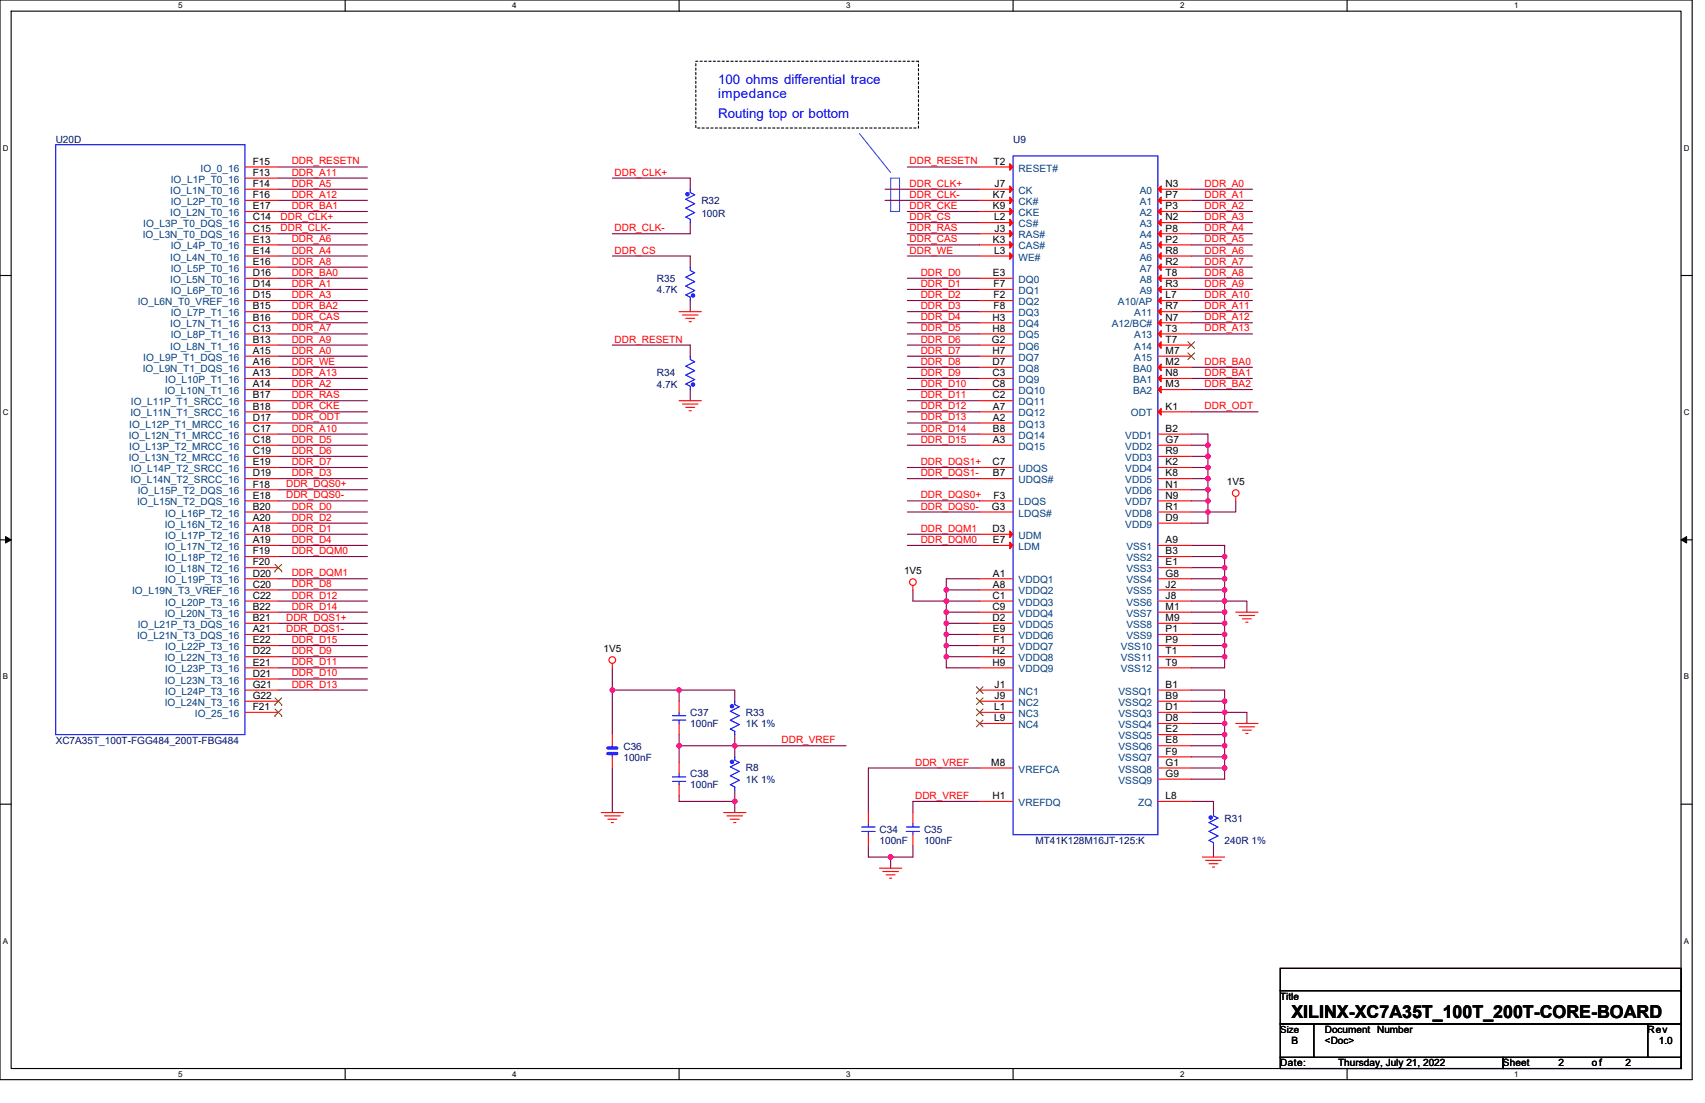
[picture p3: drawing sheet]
<svg xmlns="http://www.w3.org/2000/svg" width="432mm" height="279mm" viewBox="0 0 432 279" stroke-linecap="round" stroke-linejoin="round" font-family="sans-serif">
<path d="M0 0h428.6v273.5h-428.6zM2.8 2.8h422.9v267.9h-422.9z" fill="none" stroke="#000" stroke-width=".28"/>
<g fill="#fff">
<path d="M45.1 .3h1.1v2.2h-1.1z"/>
<path d="M45.1 271h1.1v2.2h-1.1z"/>
</g>
<path d="M87.4 0v2.8M87.4 270.7v2.8" fill="none" stroke="#000" stroke-width=".28"/>
<g fill="#fff">
<path d="M129.7 .3h1.1v2.2h-1.1z"/>
<path d="M129.7 271h1.1v2.2h-1.1z"/>
</g>
<path d="M172 0v2.8M172 270.7v2.8" fill="none" stroke="#000" stroke-width=".28"/>
<g fill="#fff">
<path d="M214.3 .3h1.1v2.2h-1.1z"/>
<path d="M214.3 271h1.1v2.2h-1.1z"/>
</g>
<path d="M256.6 0v2.8M256.6 270.7v2.8" fill="none" stroke="#000" stroke-width=".28"/>
<g fill="#fff">
<path d="M298.9 .3h1.1v2.2h-1.1z"/>
<path d="M298.9 271h1.1v2.2h-1.1z"/>
</g>
<path d="M341.2 0v2.8M341.2 270.7v2.8" fill="none" stroke="#000" stroke-width=".28"/>
<g fill="#fff">
<path d="M383.4 .3h1.2v2.2h-1.2z"/>
<path d="M383.4 271h1.2v2.2h-1.2z"/>
<path d="M.7 36.3h1.5v2.3h-1.5z"/>
<path d="M426.4 36.3h1.5v2.3h-1.5z"/>
<path d="M.7 103.3h1.5v2.2h-1.5z"/>
<path d="M426.4 103.3h1.5v2.2h-1.5z"/>
</g>
<path d="M0 69.8h2.8M425.7 69.8h2.9" fill="none" stroke="#000" stroke-width=".28"/>
<g fill="#fff">
<path d="M.7 170.2h1.4v2.3h-1.4z"/>
<path d="M426.4 170.2h1.4v2.3h-1.4z"/>
</g>
<path d="M0 136.7h2.8M425.7 136.7h2.9" fill="none" stroke="#000" stroke-width=".28"/>
<path d="M1.4 135.9l1.4 .8-1.4 .9zM425.7 136.7l1.4-.8v1.7z" fill="#000"/>
<path d="M1.4 135.9l1.4 .8-1.4 .9zM425.7 136.7l1.4-.8v1.7z" fill="none" stroke="#000" stroke-width=".25"/>
<g fill="#fff">
<path d="M.7 237.2h1.4v2.2h-1.4z"/>
<path d="M426.4 237.2h1.4v2.2h-1.4z"/>
</g>
<path d="M0 203.7h2.8M425.7 203.7h2.9M324.2 259.4h8.5v8.4h-8.5zM324.2 245.3h101.5v5.6h-101.5zM324.2 250.9h101.5v8.5h-101.5zM332.7 259.4h84.6v8.4h-84.6zM417.3 259.4h8.4v8.4h-8.4zM324.2 267.8h56.4v2.9h-56.4zM380.6 267.8h45.1v2.9h-45.1z" fill="none" stroke="#000" stroke-width=".28"/>
<path d="M217.7 33.8l7.9 9.9M225.6 45.1h2.2v8.5h-2.2z" fill="none" stroke="#0080ff" stroke-width=".28"/>
<path d="M176.2 15.5h56.4v16.9h-56.4z" fill="none" stroke="#000" stroke-width=".28" stroke-dasharray=".6 .6"/>
<g fill="none" stroke="#800040" stroke-width=".28">
<path d="M70.5 42.3h22.5M70.5 56.4h22.5M70.5 59.2h22.5M70.5 45.1h22.5M70.5 50.8h22.5M70.5 47.9h22.5M70.5 53.6h22.5M155.1 45.1h19.7v2.8M174.8 56.4v2.8h-19.7M224.1 47.9h24M224.1 50.8h24M229.8 42.3h18.3"/>
<path d="M229.8 53.6h18.3M229.8 56.4h18.3M229.8 59.2h18.3M301.7 47.9h15.5M301.7 50.8h15.5M301.7 53.6h15.5M301.7 56.4h15.5M301.7 59.2h15.5M70.5 62h22.5M70.5 67.7h22.5M70.5 64.9h22.5M70.5 70.5h22.5"/>
<path d="M70.5 73.3h22.5M70.5 76.1h22.5M70.5 78.9h22.5M155.1 64.9h19.7v2.8M174.8 76.1v2.8M229.8 70.5h18.3M229.8 73.3h18.3M229.8 76.1h18.3M229.8 78.9h18.3M229.8 62h18.3M229.8 64.9h18.3M301.7 62h15.5"/>
<path d="M301.7 64.9h15.5M301.7 67.7h15.5M301.7 70.5h15.5M301.7 73.3h15.5M301.7 76.1h15.5M301.7 78.9h15.5M70.5 81.8h22.5M70.5 84.6h22.5M70.5 87.4h22.5M70.5 90.2h22.5M70.5 93h22.5M70.5 95.9h22.5"/>
<path d="M70.5 98.7h22.5M155.1 87.4h19.7v2.8M174.8 98.7v2.8M229.8 81.8h18.3M229.8 84.6h18.3M229.8 87.4h18.3M229.8 90.2h18.3M229.8 93h18.3M229.8 95.9h18.3M229.8 98.7h18.3M301.7 81.8h15.5M301.7 84.6h15.5"/>
<path d="M301.7 93h15.5M301.7 95.9h15.5M301.7 98.7h15.5M70.5 101.5h22.5M70.5 104.3h22.5M70.5 107.1h22.5M70.5 110h22.5M70.5 112.8h22.5M70.5 118.4h22.5M70.5 115.6h22.5M229.8 101.5h18.3M229.8 104.3h18.3"/>
<path d="M229.8 107.1h18.3M229.8 110h18.3M229.8 112.8h18.3M229.8 118.4h18.3M301.7 104.3h16.9M301.7 110h4.2v2.8M301.7 118.4h4.2M301.7 115.6h4.2M301.7 112.8h4.2M305.9 118.4v2.8M305.9 115.6v2.8M305.9 112.8v2.8"/>
<path d="M70.5 124.1h22.5M70.5 126.9h22.5M70.5 121.2h22.5M70.5 135.3h22.5M70.5 138.2h22.5M70.5 129.7h22.5M70.5 132.5h22.5M229.8 129.7h18.3M229.8 126.9h18.3M229.8 121.2h18.3M229.8 135.3h18.3M229.8 138.2h18.3"/>
<path d="M301.7 138.2h8.4M301.7 126.9h4.2M301.7 124.1h4.2M301.7 121.2h4.2M301.7 129.7h4.2M305.9 129.7v2.8h-4.2M305.9 124.1v2.8M305.9 121.2v2.9M305.9 126.9v2.8M310.1 138.2h.1M310.1 138.2v2.8M313 126.9v2.8h-7.1"/>
<path d="M70.5 141h22.5M70.5 146.6h22.5M70.5 149.4h22.5M70.5 152.3h22.5M70.5 155.1h22.5M70.5 157.9h22.5M239.7 155.1v2.8M239.7 155.1h8.4M248.1 146.6h-8.4v2.8M248.1 149.4h-8.4v2.9h-8.5v-2.9M248.1 152.3h-8.4v2.8M248.1 157.9h-8.4v2.8"/>
<path d="M301.7 141h8.4M301.7 143.8h8.4M301.7 146.6h8.4M301.7 149.4h8.4M301.7 155.1h8.4M301.7 157.9h8.4M310.1 141v2.8M310.1 143.8v2.8M310.1 146.6v2.8M310.1 149.4v2.9h-8.4M310.1 155.1v2.8M310.1 157.9v2.8"/>
<path d="M310.1 155.1v-2.8h5.7v2.8M70.5 163.5h22.5M70.5 166.4h22.5M70.5 169.2h22.5M70.5 172h22.5M70.5 174.8h22.5M70.5 160.7h22.5M155.1 174.8h16.9M155.1 169.2v5.6M155.1 174.8v11.3M172 174.8h14.1v2.8M172 174.8v2.8"/>
<path d="M239.7 166.4v2.8h8.4M239.7 160.7h8.4M239.7 160.7v2.8M239.7 163.5v2.9M239.7 163.5h8.4M239.7 166.4h8.4M301.7 174.8h8.4v2.8M301.7 177.6h8.4M301.7 160.7h8.4M301.7 163.5h8.4M301.7 166.4h8.4M310.1 177.6v2.8"/>
<path d="M310.1 166.4v2.8h-8.4M310.1 163.5v2.9M310.1 160.7v2.8M155.1 194.5v11.3M172 188.9h14.1M172 186.1v2.8M172 188.9v4.2M186.1 188.9h28.2M186.1 188.9v2.8M186.1 186.1v2.8M248.1 194.5h-28.2v11.3M301.7 180.4h8.4"/>
<path d="M301.7 183.3h8.4M301.7 186.1h8.4M301.7 188.9h8.4M301.7 191.7h8.4M301.7 194.5h8.4M310.1 194.5v2.9h-8.4M310.1 180.4v2.9M310.1 183.3v2.8M310.1 186.1v2.8M310.1 188.9v2.8M310.1 191.7v2.8M310.1 180.4h5.7v2.9"/>
<path d="M172 201.6v1.4h14.1M186.1 200.2v2.8M186.1 203v2.8M219.9 214.3v2.8h5.7M231.2 214.3v2.8h-5.6v2.8M248.1 203h-16.9v2.8M301.7 203h5.6v2.8M307.3 214.3v2.8"/>
</g>
<g fill="#f0f" stroke="#f0f" stroke-width=".28">
<circle cx="305.9" cy="129.7" r=".56"/>
<circle cx="305.9" cy="126.9" r=".56"/>
<circle cx="305.9" cy="124.1" r=".56"/>
<circle cx="305.9" cy="121.2" r=".56"/>
<circle cx="305.9" cy="118.4" r=".56"/>
<circle cx="305.9" cy="115.6" r=".56"/>
<circle cx="305.9" cy="112.8" r=".56"/>
<circle cx="310.1" cy="177.6" r=".56"/>
<circle cx="310.1" cy="180.4" r=".56"/>
<circle cx="310.1" cy="186.1" r=".56"/>
<circle cx="310.1" cy="183.3" r=".56"/>
<circle cx="310.1" cy="188.9" r=".56"/>
<circle cx="310.1" cy="191.7" r=".56"/>
<circle cx="310.1" cy="194.5" r=".56"/>
<circle cx="172" cy="174.8" r=".56"/>
<circle cx="155.1" cy="174.8" r=".56"/>
<circle cx="310.1" cy="141" r=".56"/>
<circle cx="310.1" cy="143.8" r=".56"/>
<circle cx="310.1" cy="146.6" r=".56"/>
<circle cx="310.1" cy="149.4" r=".56"/>
<circle cx="310.1" cy="152.2" r=".56"/>
<circle cx="310.1" cy="157.9" r=".56"/>
<circle cx="310.1" cy="155.1" r=".56"/>
<circle cx="310.1" cy="166.3" r=".56"/>
<circle cx="310.1" cy="163.5" r=".56"/>
<circle cx="310.1" cy="160.7" r=".56"/>
<circle cx="186.1" cy="203" r=".56"/>
<circle cx="186.1" cy="188.9" r=".56"/>
<circle cx="172" cy="188.9" r=".56"/>
<circle cx="225.6" cy="217.1" r=".56"/>
<circle cx="239.7" cy="149.4" r=".56"/>
<circle cx="239.7" cy="155.1" r=".56"/>
<circle cx="239.7" cy="157.9" r=".56"/>
<circle cx="239.7" cy="160.7" r=".56"/>
<circle cx="239.7" cy="163.5" r=".56"/>
<circle cx="239.7" cy="166.3" r=".56"/>
<circle cx="239.7" cy="152.2" r=".56"/>
</g>
<g fill="none" stroke="#f00" stroke-width=".28">
<path d="M62 42.3h8.5M62 45.1h8.5M62 47.9h8.5M62 50.8h8.5M62 53.6h8.5M62 56.4h8.5M62 59.2h8.5M174.8 47.9h.1M174.8 56.4h.1M248.1 47.9h8.5M248.1 50.8h8.5M248.1 53.6h8.5"/>
<path d="M248.1 56.4h8.5M248.1 59.2h8.5M248.1 42.3h8.5M293.2 47.9h8.5M293.2 50.8h8.5M293.2 53.6h8.5M293.2 56.4h8.5M293.2 59.2h8.5M62 62h8.5M62 64.9h8.5M62 67.7h8.5M62 70.5h8.5"/>
<path d="M62 73.3h8.5M62 76.1h8.5M62 78.9h8.5M172 78.9h5.6M172.8 79.8h4M174.8 76.1h.1M174.8 67.7h.1M248.1 62h8.5M248.1 64.9h8.5M248.1 70.5h8.5M248.1 73.3h8.5M248.1 76.1h8.5"/>
<path d="M248.1 78.9h8.5M293.2 62h8.5M293.2 64.9h8.5M293.2 67.7h8.5M293.2 70.5h8.5M293.2 73.3h8.5M293.2 76.1h8.5M293.2 78.9h8.5M62 81.8h8.5M62 84.6h8.5M62 87.4h8.5M62 90.2h8.5"/>
<path d="M62 93h8.5M62 95.9h8.5M62 98.7h8.5M173.7 80.6h2.2M174.5 81.5h.6M174.8 98.7h.1M174.8 90.2h.1M248.1 81.8h8.5M248.1 84.6h8.5M248.1 87.4h8.5M248.1 90.2h8.5M248.1 93h8.5"/>
<path d="M248.1 98.7h8.5M248.1 95.9h8.5M293.2 81.8h8.5M293.2 84.6h8.5M293.2 87.4h8.5M293.2 93h8.5M293.2 95.9h8.5M293.2 98.7h8.5M293.2 90.2h8.5M62 101.5h8.5M62 104.3h8.5M62 107.1h8.5"/>
<path d="M62 110h8.5M62 112.8h8.5M62 115.6h8.5M62 118.4h8.5M172 101.5h5.6M172.8 102.3h4M173.7 103.2h2.2M174.5 104h.6M248.1 118.4h8.5M248.1 101.5h8.5M248.1 110h8.5M248.1 104.3h8.5"/>
<path d="M248.1 112.8h8.5M248.1 107.1h8.5M293.2 104.3h8.5M293.2 110h8.5M293.2 112.8h8.5M293.2 118.4h8.5M293.2 115.6h8.5M62 121.2h8.5M62 124.1h8.5M62 126.9h8.5M62 129.7h8.5M62 132.5h8.5"/>
<path d="M62 135.3h8.5M62 138.2h8.5M248.1 121.2h8.5M248.1 135.3h8.5M248.1 138.2h8.5M248.1 129.7h8.5M248.1 126.9h8.5M293.2 138.2h8.5M293.2 132.5h8.5M293.2 121.2h8.5M293.2 124.1h8.5M293.2 126.9h8.5"/>
<path d="M293.2 129.7h8.5M313 125.7v1.2M62 141h8.5M62 143.8h8.5M62 146.6h8.5M62 149.4h8.5M62 152.3h8.5M62 155.1h8.5M62 157.9h8.5M231.2 148.3v1.1M248.1 146.6h8.5M248.1 149.4h8.5"/>
<path d="M248.1 152.3h8.5M248.1 155.1h8.5M248.1 157.9h8.5M293.2 141h8.5M293.2 143.8h8.5M293.2 146.6h8.5M293.2 149.4h8.5M293.2 152.3h8.5M293.2 155.1h8.5M293.2 157.9h8.5M313 155.1h5.6M313.8 155.9h4"/>
<path d="M314.6 156.8h2.3M315.5 157.6h.6M62 160.7h8.5M62 163.5h8.5M62 166.4h8.5M62 169.2h8.5M62 172h8.5M62 174.8h8.5M62 177.6h8.5M155.1 168v1.2M172 177.6v2.8M186.1 177.6h.1"/>
<path d="M248.1 160.7h8.5M248.1 163.5h8.5M248.1 166.4h8.5M248.1 169.2h8.5M248.1 174.8h8.5M248.1 177.6h8.5M293.2 177.6h8.5M293.2 174.8h8.5M293.2 160.7h8.5M293.2 163.5h8.5M293.2 166.4h8.5M293.2 169.2h8.5"/>
<path d="M62 180.4h8.5M155.1 186.1v2.8M155.1 191.7v2.8M172 193.1v2.9M172 198.8v2.8M172 183.3v2.8M186.1 191.7h.1M186.1 186.1h.1M248.1 180.4h8.5M248.1 183.3h8.5M248.1 194.5h8.5M293.2 183.3h8.5"/>
<path d="M293.2 180.4h8.5M293.2 186.1h8.5M293.2 188.9h8.5M293.2 191.7h8.5M293.2 194.5h8.5M293.2 197.4h8.5M313 183.3h5.6M313.8 184.1h4M314.6 185h2.3M315.5 185.8h.6M152.3 205.8h5.6M153.1 206.7h3.9"/>
<path d="M153.9 207.5h2.3M154.8 208.4h.6M183.3 205.8h5.6M184.1 206.7h4M185 207.5h2.2M185.8 208.4h.6M186.1 200.2h.1M219.9 205.8v2.8M219.9 211.5v2.8M222.7 219.9h5.7M231.2 205.8v2.8M231.2 211.5v2.8"/>
<path d="M248.1 203h8.5M293.2 203h8.5M304.5 217.1h5.6M305.3 217.9h4M306.2 218.8h2.3M307 219.6h.6M307.3 205.8h.1M307.3 214.3h.1M223.6 220.8h3.9M224.4 221.6h2.3M225.3 222.5h.5"/>
<circle cx="313" cy="124.9" r=".84"/>
<circle cx="231.2" cy="147.5" r=".84"/>
<circle cx="155.1" cy="167.2" r=".84"/>
</g>
<g fill="none" stroke="#00f" stroke-width=".28">
<path d="M14.1 36.7h47.9v149.4h-47.9zM256.6 39.5h36.6v172h-36.6zM174.8 47.9v.9l1.1 .5-2.2 1.2 2.2 1.1-2.2 1.1 2.2 1.2-2.2 1.1 1.1 .5v.9M174.8 67.7v.8l1.1 .6-2.2 1.1 2.2 1.1-2.2 1.2 2.2 1.1-2.2 1.1 1.1 .6v.8M174.8 90.2v.9l1.1 .5-2.2 1.2 2.2 1.1-2.2 1.1 2.2 1.1-2.2 1.2 1.1 .5v.9M186.1 177.6v.9l1.1 .5-2.2 1.2 2.2 1.1-2.2 1.1 2.2 1.1-2.2 1.2 1.1 .5v.9M155.1 188.9v.6M155.1 190.9v.8M170.3 196.8h3.4M170.3 197.9h3.4M170.3 181.3h3.4M170.3 182.4h3.4"/>
<path d="M172 196v.8M172 197.9v.9M172 180.4v.9M172 182.4v.9M186.1 191.7v.9l1.1 .5-2.2 1.2 2.2 1.1-2.2 1.1 2.2 1.1-2.2 1.2 1.1 .5v.9M218.2 209.5h3.4M218.2 210.6h3.4M219.9 208.6v.9M219.9 210.6v.9M229.5 209.5h3.4M229.5 210.6h3.4M231.2 208.6v.9"/>
<path d="M231.2 210.6v.9M307.3 205.8v.9l1.2 .5-2.3 1.2 2.3 1.1-2.3 1.1 2.3 1.1-2.3 1.2 1.1 .5v.9"/>
</g>
<g fill="#00f" stroke="#00f" stroke-width=".28">
<circle cx="175.5" cy="74.9" r=".42"/>
<circle cx="174.1" cy="49.2" r=".42"/>
<circle cx="185.4" cy="193" r=".42"/>
<circle cx="185.4" cy="178.9" r=".42"/>
<circle cx="175.5" cy="97.4" r=".42"/>
<circle cx="306.6" cy="207.1" r=".42"/>
</g>
<g fill="#f00" stroke="#f00" stroke-width=".28">
<path d="M255.7 47.1l.9 .8-.9 .9z"/>
<path d="M255.7 49.9l.9 .9-.9 .8z"/>
<path d="M255.7 52.7l.9 .9-.9 .8z"/>
<path d="M255.7 55.5l.9 .9-.9 .8z"/>
<path d="M255.7 58.4l.9 .8-.9 .9z"/>
<path d="M255.7 61.2l.9 .8-.9 .9z"/>
<path d="M255.7 64l.9 .9-.9 .8z"/>
<path d="M293.2 47.9l.9-.8v1.7z"/>
<path d="M293.2 50.8l.9-.9v1.7z"/>
<path d="M293.2 53.6l.9-.9v1.7z"/>
<path d="M293.2 56.4l.9-.9v1.7z"/>
<path d="M293.2 59.2l.9-.8v1.7z"/>
<path d="M293.2 62l.9-.8v1.7z"/>
<path d="M293.2 64.9l.9-.9v1.7z"/>
<path d="M293.2 67.7l.9-.9v1.7z"/>
<path d="M293.2 70.5l.9-.9v1.7z"/>
<path d="M293.2 73.3l.9-.8v1.7z"/>
<path d="M293.2 76.1l.9-.8v1.7z"/>
<path d="M293.2 78.9l.9-.8v1.7z"/>
<path d="M293.2 81.8l.9-.9v1.7z"/>
<path d="M293.2 84.6l.9-.9v1.7z"/>
<path d="M293.2 87.4l.9-.8v1.7z"/>
<path d="M293.2 93l.9-.8v1.7z"/>
<path d="M293.2 95.9l.9-.9v1.7z"/>
<path d="M293.2 98.7l.9-.9v1.7z"/>
<path d="M293.2 104.3l.9-.8v1.7z"/>
<path d="M255.7 134.5l.9 .8-.9 .9z"/>
<path d="M255.7 137.3l.9 .9-.9 .8z"/>
<path d="M255.7 41.5l.9 .8-.9 .8z"/>
</g>
<g fill="none" stroke="#804000" stroke-width=".25">
<path d="M300.8 86.6l1.7 1.7M300.8 89.4l1.7 1.7M302.5 86.6l-1.7 1.7M302.5 89.4l-1.7 1.7M69.6 144.6h.1M69.6 143l1.7 1.6M71.3 143l-1.7 1.6M71.3 144.6h.1M69.6 178.5h.1M69.6 176.8l1.7 1.7M69.6 179.6l1.7 1.7M71.3 176.8l-1.7 1.7"/>
<path d="M71.3 179.6l-1.7 1.7M71.3 178.5h.1M247.3 174l1.7 1.7M247.3 176.8l1.7 1.7M247.3 179.6l1.7 1.7M249 174l-1.7 1.7M249 176.8l-1.7 1.7M249 179.6l-1.7 1.7M69.6 181.3h.1M71.3 181.3h.1M247.3 182.4l1.7 1.7M249 182.4l-1.7 1.7"/>
</g>
<path d="M153.9 189.5h2.3M153.9 190.9h2.3" fill="none" stroke="#00f" stroke-width=".84"/>
<text font-size="4.5" x="327.1" y="257.8">XILINX-XC7A35T_100T_200T-CORE-BOARD</text>
<g font-size="3.4" fill="#00f">
<text x="181.9" y="21.4">100 ohms differential trace</text>
<text x="181.9" y="24.9">impedance</text>
<text x="181.9" y="29.9">Routing top or bottom</text>
</g>
<g font-size="2.5" fill="#000080">
<text x="14.1" y="36.1">U20D</text>
<text x="256.6" y="36.1">U9</text>
<text x="177.6" y="51.6">R32</text>
<text x="177.6" y="55">100R</text>
<text x="166.4" y="71.4">R35</text>
<text x="166.4" y="74.2">4.7K</text>
<text x="166.4" y="95.3">R34</text>
<text x="166.4" y="98.2">4.7K</text>
<text x="174.8" y="181.3">C37</text>
<text x="174.8" y="184.2">100nF</text>
<text x="188.9" y="181.3">R33</text>
<text x="188.9" y="184.2">1K 1%</text>
<text x="14.1" y="188.4">XC7A35T_100T-FGG484_200T-FBG484</text>
<text x="157.9" y="190.1">C36</text>
<text x="157.9" y="192.9">100nF</text>
<text x="174.8" y="196.8">C38</text>
<text x="188.9" y="195.4">R8</text>
<text x="174.8" y="199.7">100nF</text>
<text x="188.9" y="198.2">1K 1%</text>
<text x="310.1" y="208.1">R31</text>
<text x="222.7" y="210.9">C34</text>
<text x="222.7" y="213.8">100nF</text>
<text x="234" y="210.9">C35</text>
<text x="234" y="213.8">100nF</text>
<text x="262.2" y="213.8">MT41K128M16JT-125:K</text>
<text x="310.1" y="213.8">240R 1%</text>
</g>
<g font-size="2.5">
<text x="64" y="41.7">F15</text>
<text x="251.6" y="41.7">T2</text>
<text x="64" y="44.5">F13</text>
<text x="64" y="47.4">F14</text>
<text x="251.9" y="47.4">J7</text>
<text x="295.2" y="47.4">N3</text>
<text x="64" y="50.2">F16</text>
<text x="64" y="53">E17</text>
<text x="251.5" y="50.2">K7</text>
<text x="251.5" y="53">K9</text>
<text x="295.2" y="50.2">P7</text>
<text x="295.2" y="53">P3</text>
<text x="64" y="58.6">C15</text>
<text x="64" y="55.8">C14</text>
<text x="251.8" y="55.8">L2</text>
<text x="251.9" y="58.6">J3</text>
<text x="295.2" y="55.8">N2</text>
<text x="295.2" y="58.6">P8</text>
<text x="64" y="61.5">E13</text>
<text x="64" y="64.3">E14</text>
<text x="251.5" y="61.5">K3</text>
<text x="251.8" y="64.3">L3</text>
<text x="295.2" y="61.5">P2</text>
<text x="295.2" y="64.3">R8</text>
<text x="64" y="67.1">E16</text>
<text x="64" y="69.9">D16</text>
<text x="251.5" y="69.9">E3</text>
<text x="295.2" y="67.1">R2</text>
<text x="295.2" y="69.9">T8</text>
<text x="64" y="72.7">D14</text>
<text x="64" y="75.6">D15</text>
<text x="251.6" y="72.7">F7</text>
<text x="251.6" y="75.6">F2</text>
<text x="295.2" y="72.7">R3</text>
<text x="295.2" y="75.6">L7</text>
<text x="64" y="78.4">B15</text>
<text x="64" y="81.2">B16</text>
<text x="251.3" y="81.2">H3</text>
<text x="251.6" y="78.4">F8</text>
<text x="295.2" y="81.2">N7</text>
<text x="295.2" y="78.4">R7</text>
<text x="64" y="84">C13</text>
<text x="64" y="86.8">B13</text>
<text x="64" y="89.7">A15</text>
<text x="251.2" y="86.8">G2</text>
<text x="251.3" y="84">H8</text>
<text x="251.3" y="89.7">H7</text>
<text x="295.2" y="84">T3</text>
<text x="295.2" y="86.8">T7</text>
<text x="295.2" y="89.7">M7</text>
<text x="64" y="92.5">A16</text>
<text x="64" y="95.3">A13</text>
<text x="251.3" y="92.5">D7</text>
<text x="251.3" y="95.3">C3</text>
<text x="295.2" y="92.5">M2</text>
<text x="295.2" y="95.3">N8</text>
<text x="64" y="100.9">B17</text>
<text x="64" y="98.1">A14</text>
<text x="251.3" y="98.1">C8</text>
<text x="251.3" y="100.9">C2</text>
<text x="295.2" y="98.1">M3</text>
<text x="64" y="103.8">B18</text>
<text x="64" y="106.6">D17</text>
<text x="251.5" y="103.8">A7</text>
<text x="251.5" y="106.6">A2</text>
<text x="295.2" y="103.8">K1</text>
<text x="64" y="109.4">C17</text>
<text x="64" y="112.2">C18</text>
<text x="251.5" y="109.4">B8</text>
<text x="251.5" y="112.2">A3</text>
<text x="295.2" y="109.4">B2</text>
<text x="295.2" y="112.2">G7</text>
<text x="64" y="115">C19</text>
<text x="64" y="117.8">E19</text>
<text x="251.3" y="117.8">C7</text>
<text x="295.2" y="117.8">K2</text>
<text x="295.2" y="115">R9</text>
<text x="64" y="123.5">F18</text>
<text x="64" y="120.7">D19</text>
<text x="251.5" y="120.7">B7</text>
<text x="295.2" y="120.7">K8</text>
<text x="295.2" y="123.5">N1</text>
<text x="310.7" y="123">1V5</text>
<text x="64" y="129.1">B20</text>
<text x="64" y="126.3">E18</text>
<text x="64" y="131.9">A20</text>
<text x="251.2" y="129.1">G3</text>
<text x="251.6" y="126.3">F3</text>
<text x="295.2" y="131.9">D9</text>
<text x="295.2" y="126.3">N9</text>
<text x="295.2" y="129.1">R1</text>
<text x="64" y="134.8">A18</text>
<text x="64" y="137.6">A19</text>
<text x="251.3" y="134.8">D3</text>
<text x="251.5" y="137.6">E7</text>
<text x="295.2" y="137.6">A9</text>
<text x="64" y="140.4">F19</text>
<text x="64" y="143.2">F20</text>
<text x="295.2" y="140.4">B3</text>
<text x="295.2" y="143.2">E1</text>
<text x="64" y="148.9">C20</text>
<text x="64" y="146">D20</text>
<text x="228.9" y="145.5">1V5</text>
<text x="251.5" y="146">A1</text>
<text x="251.5" y="148.9">A8</text>
<text x="295.2" y="146">G8</text>
<text x="295.2" y="148.9">J2</text>
<text x="64" y="151.7">C22</text>
<text x="64" y="154.5">B22</text>
<text x="251.3" y="151.7">C1</text>
<text x="251.3" y="154.5">C9</text>
<text x="295.2" y="151.7">J8</text>
<text x="295.2" y="154.5">M1</text>
<text x="64" y="157.3">B21</text>
<text x="64" y="160.1">A21</text>
<text x="251.3" y="157.3">D2</text>
<text x="251.5" y="160.1">E9</text>
<text x="295.2" y="157.3">M9</text>
<text x="295.2" y="160.1">P1</text>
<text x="64" y="163">E22</text>
<text x="64" y="165.8">D22</text>
<text x="152.8" y="165.3">1V5</text>
<text x="251.3" y="165.8">H2</text>
<text x="251.6" y="163">F1</text>
<text x="295.2" y="163">P9</text>
<text x="295.2" y="165.8">T1</text>
<text x="64" y="168.6">E21</text>
<text x="64" y="171.4">D21</text>
<text x="251.3" y="168.6">H9</text>
<text x="295.2" y="168.6">T9</text>
<text x="64" y="179.9">F21</text>
<text x="64" y="174.2">G21</text>
<text x="64" y="177.1">G22</text>
<text x="251.8" y="179.9">L1</text>
<text x="251.9" y="174.2">J1</text>
<text x="251.9" y="177.1">J9</text>
<text x="295.2" y="179.9">D1</text>
<text x="295.2" y="177.1">B9</text>
<text x="295.2" y="174.2">B1</text>
<text x="251.8" y="182.7">L9</text>
<text x="295.2" y="182.7">D8</text>
<text x="295.2" y="185.5">E2</text>
<text x="295.2" y="188.3">E8</text>
<text x="295.2" y="191.2">F9</text>
<text x="251" y="194">M8</text>
<text x="295.2" y="194">G1</text>
<text x="295.2" y="196.8">G9</text>
<text x="251.3" y="202.4">H1</text>
<text x="295.2" y="202.4">L8</text>
<text x="324.2" y="253.2">Title</text>
<text x="324.2" y="261.6">Size</text>
<text x="335.5" y="261.7">Document Number</text>
<text x="417.3" y="261.7">Rev</text>
<text x="327.1" y="264.5">B</text>
<text x="335.5" y="264.5">&lt;Doc&gt;</text>
<text x="420.1" y="264.5">1.0</text>
<text x="324.2" y="270.1">Date:</text>
<text x="338.9" y="270.1">Thursday, July 21, 2022</text>
<text x="380.6" y="270.1">Sheet</text>
<text x="394.7" y="270.1">2</text>
<text x="403.2" y="270.1">of</text>
<text x="411.6" y="270.1">2</text>
</g>
<g font-size="2.5" fill="#f00">
<text x="73.9" y="41.7">DDR_RESETN</text>
<text x="230.4" y="41.7">DDR_RESETN</text>
<text x="73.9" y="44.5">DDR_A11</text>
<text x="73.9" y="47.3">DDR_A5</text>
<text x="155.6" y="44.5">DDR_CLK+</text>
<text x="230.4" y="47.3">DDR_CLK+</text>
<text x="305.1" y="47.3">DDR_A0</text>
<text x="73.9" y="50.1">DDR_A12</text>
<text x="73.9" y="52.9">DDR_BA1</text>
<text x="230.4" y="50.1">DDR_CLK-</text>
<text x="230.4" y="52.9">DDR_CKE</text>
<text x="305.1" y="50.1">DDR_A1</text>
<text x="305.1" y="52.9">DDR_A2</text>
<text x="71.1" y="55.8">DDR_CLK+</text>
<text x="71.1" y="58.6">DDR_CLK-</text>
<text x="155.6" y="58.6">DDR_CLK-</text>
<text x="230.4" y="55.8">DDR_CS</text>
<text x="230.4" y="58.6">DDR_RAS</text>
<text x="305.1" y="55.8">DDR_A3</text>
<text x="305.1" y="58.6">DDR_A4</text>
<text x="73.9" y="61.4">DDR_A6</text>
<text x="73.9" y="64.2">DDR_A4</text>
<text x="155.6" y="64.2">DDR_CS</text>
<text x="230.4" y="61.4">DDR_CAS</text>
<text x="230.4" y="64.2">DDR_WE</text>
<text x="305.1" y="61.4">DDR_A5</text>
<text x="305.1" y="64.2">DDR_A6</text>
<text x="73.9" y="67">DDR_A8</text>
<text x="73.9" y="69.9">DDR_BA0</text>
<text x="233.2" y="69.9">DDR_D0</text>
<text x="305.1" y="67">DDR_A7</text>
<text x="305.1" y="69.9">DDR_A8</text>
<text x="73.9" y="72.7">DDR_A1</text>
<text x="73.9" y="75.5">DDR_A3</text>
<text x="233.2" y="72.7">DDR_D1</text>
<text x="233.2" y="75.5">DDR_D2</text>
<text x="305.1" y="72.7">DDR_A9</text>
<text x="305.1" y="75.5">DDR_A10</text>
<text x="73.9" y="78.3">DDR_BA2</text>
<text x="73.9" y="81.1">DDR_CAS</text>
<text x="73.9" y="84">DDR_A7</text>
<text x="233.2" y="78.3">DDR_D3</text>
<text x="233.2" y="81.1">DDR_D4</text>
<text x="233.2" y="84">DDR_D5</text>
<text x="305.1" y="78.3">DDR_A11</text>
<text x="305.1" y="81.1">DDR_A12</text>
<text x="305.1" y="84">DDR_A13</text>
<text x="73.9" y="86.8">DDR_A9</text>
<text x="73.9" y="89.6">DDR_A0</text>
<text x="155.6" y="86.8">DDR_RESETN</text>
<text x="233.2" y="86.8">DDR_D6</text>
<text x="233.2" y="89.6">DDR_D7</text>
<text x="73.9" y="92.4">DDR_WE</text>
<text x="73.9" y="95.2">DDR_A13</text>
<text x="233.2" y="92.4">DDR_D8</text>
<text x="233.2" y="95.2">DDR_D9</text>
<text x="305.1" y="92.4">DDR_BA0</text>
<text x="305.1" y="95.2">DDR_BA1</text>
<text x="73.9" y="98.1">DDR_A2</text>
<text x="73.9" y="100.9">DDR_RAS</text>
<text x="233.2" y="98.1">DDR_D10</text>
<text x="233.2" y="100.9">DDR_D11</text>
<text x="305.1" y="98.1">DDR_BA2</text>
<text x="73.9" y="103.7">DDR_CKE</text>
<text x="73.9" y="106.5">DDR_ODT</text>
<text x="233.2" y="103.7">DDR_D12</text>
<text x="233.2" y="106.5">DDR_D13</text>
<text x="305.1" y="103.7">DDR_ODT</text>
<text x="73.9" y="109.3">DDR_A10</text>
<text x="73.9" y="112.2">DDR_D5</text>
<text x="233.2" y="109.3">DDR_D14</text>
<text x="233.2" y="112.2">DDR_D15</text>
<text x="73.9" y="117.8">DDR_D7</text>
<text x="73.9" y="115">DDR_D6</text>
<text x="233.2" y="117.8">DDR_DQS1+</text>
<text x="72.5" y="123.4">DDR_DQS0+</text>
<text x="73.9" y="120.6">DDR_D3</text>
<text x="233.2" y="120.6">DDR_DQS1-</text>
<text x="72.5" y="126.3">DDR_DQS0-</text>
<text x="73.9" y="129.1">DDR_D0</text>
<text x="73.9" y="131.9">DDR_D2</text>
<text x="233.2" y="129.1">DDR_DQS0-</text>
<text x="233.2" y="126.3">DDR_DQS0+</text>
<text x="73.9" y="134.7">DDR_D1</text>
<text x="73.9" y="137.5">DDR_D4</text>
<text x="233.2" y="134.7">DDR_DQM1</text>
<text x="233.2" y="137.5">DDR_DQM0</text>
<text x="73.9" y="140.3">DDR_DQM0</text>
<text x="73.9" y="146">DDR_DQM1</text>
<text x="73.9" y="148.8">DDR_D8</text>
<text x="73.9" y="151.6">DDR_D12</text>
<text x="73.9" y="154.4">DDR_D14</text>
<text x="72.5" y="157.3">DDR_DQS1+</text>
<text x="72.5" y="160.1">DDR_DQS1-</text>
<text x="73.9" y="162.9">DDR_D15</text>
<text x="73.9" y="165.7">DDR_D9</text>
<text x="73.9" y="168.5">DDR_D11</text>
<text x="73.9" y="171.4">DDR_D10</text>
<text x="73.9" y="174.2">DDR_D13</text>
<text x="197.9" y="188.3">DDR_VREF</text>
<text x="231.8" y="193.9">DDR_VREF</text>
<text x="231.8" y="202.4">DDR_VREF</text>
</g>
<g font-size="2.5" fill="#004080">
<text x="43.3" y="46.3">IO_L1P_T0_16</text>
<text x="50.8" y="43.4">IO_0_16</text>
<text x="258" y="43.4">RESET#</text>
<text x="43.1" y="49.1">IO_L1N_T0_16</text>
<text x="43.3" y="51.9">IO_L2P_T0_16</text>
<text x="258" y="49.1">CK</text>
<text x="258" y="51.9">CK#</text>
<text x="288.7" y="49.1">A0</text>
<text x="288.7" y="51.9">A1</text>
<text x="36.3" y="57.5">IO_L3P_T0_DQS_16</text>
<text x="43.1" y="54.7">IO_L2N_T0_16</text>
<text x="258" y="54.7">CKE</text>
<text x="258" y="57.5">CS#</text>
<text x="288.7" y="54.7">A2</text>
<text x="288.7" y="57.5">A3</text>
<text x="36.2" y="60.4">IO_L3N_T0_DQS_16</text>
<text x="43.3" y="63.2">IO_L4P_T0_16</text>
<text x="258" y="60.4">RAS#</text>
<text x="258" y="63.2">CAS#</text>
<text x="288.7" y="60.4">A4</text>
<text x="288.7" y="63.2">A5</text>
<text x="43.1" y="66">IO_L4N_T0_16</text>
<text x="43.1" y="71.6">IO_L5N_T0_16</text>
<text x="43.3" y="68.8">IO_L5P_T0_16</text>
<text x="258" y="66">WE#</text>
<text x="258" y="71.6">DQ0</text>
<text x="288.7" y="66">A6</text>
<text x="288.7" y="68.8">A7</text>
<text x="288.7" y="71.6">A8</text>
<text x="34.9" y="77.3">IO_L6N_T0_VREF_16</text>
<text x="43.3" y="74.5">IO_L6P_T0_16</text>
<text x="258" y="74.5">DQ1</text>
<text x="258" y="77.3">DQ2</text>
<text x="283.1" y="77.3">A10/AP</text>
<text x="288.7" y="74.5">A9</text>
<text x="43.1" y="82.9">IO_L7N_T1_16</text>
<text x="43.3" y="80.1">IO_L7P_T1_16</text>
<text x="258" y="80.1">DQ3</text>
<text x="258" y="82.9">DQ4</text>
<text x="281.6" y="82.9">A12/BC#</text>
<text x="287.3" y="80.1">A11</text>
<text x="43.1" y="88.6">IO_L8N_T1_16</text>
<text x="43.3" y="85.7">IO_L8P_T1_16</text>
<text x="258" y="85.7">DQ5</text>
<text x="258" y="88.6">DQ6</text>
<text x="287.3" y="85.7">A13</text>
<text x="287.3" y="88.6">A14</text>
<text x="36.2" y="94.2">IO_L9N_T1_DQS_16</text>
<text x="36.3" y="91.4">IO_L9P_T1_DQS_16</text>
<text x="258" y="91.4">DQ7</text>
<text x="258" y="94.2">DQ8</text>
<text x="287" y="94.2">BA0</text>
<text x="287.3" y="91.4">A15</text>
<text x="41.7" y="99.8">IO_L10N_T1_16</text>
<text x="41.8" y="97">IO_L10P_T1_16</text>
<text x="258" y="99.8">DQ10</text>
<text x="258" y="97">DQ9</text>
<text x="287" y="97">BA1</text>
<text x="287" y="99.8">BA2</text>
<text x="33" y="105.5">IO_L11N_T1_SRCC_16</text>
<text x="33.2" y="102.7">IO_L11P_T1_SRCC_16</text>
<text x="258" y="102.7">DQ11</text>
<text x="258" y="105.5">DQ12</text>
<text x="286.4" y="105.5">ODT</text>
<text x="32.6" y="111.1">IO_L12N_T1_MRCC_16</text>
<text x="32.7" y="108.3">IO_L12P_T1_MRCC_16</text>
<text x="32.7" y="113.9">IO_L13P_T2_MRCC_16</text>
<text x="258" y="111.1">DQ14</text>
<text x="258" y="113.9">DQ15</text>
<text x="258" y="108.3">DQ13</text>
<text x="285" y="111.1">VDD1</text>
<text x="285" y="113.9">VDD2</text>
<text x="32.6" y="116.8">IO_L13N_T2_MRCC_16</text>
<text x="33.2" y="119.6">IO_L14P_T2_SRCC_16</text>
<text x="258" y="119.6">UDQS</text>
<text x="285" y="119.6">VDD4</text>
<text x="285" y="116.8">VDD3</text>
<text x="33" y="122.4">IO_L14N_T2_SRCC_16</text>
<text x="34.9" y="125.2">IO_L15P_T2_DQS_16</text>
<text x="258" y="122.4">UDQS#</text>
<text x="285" y="122.4">VDD5</text>
<text x="285" y="125.2">VDD6</text>
<text x="34.7" y="128">IO_L15N_T2_DQS_16</text>
<text x="41.8" y="130.8">IO_L16P_T2_16</text>
<text x="258" y="130.8">LDQS#</text>
<text x="258" y="128">LDQS</text>
<text x="285" y="128">VDD7</text>
<text x="285" y="130.8">VDD8</text>
<text x="41.7" y="133.7">IO_L16N_T2_16</text>
<text x="41.8" y="136.5">IO_L17P_T2_16</text>
<text x="258" y="136.5">UDM</text>
<text x="285" y="133.7">VDD9</text>
<text x="41.7" y="139.3">IO_L17N_T2_16</text>
<text x="41.8" y="142.1">IO_L18P_T2_16</text>
<text x="258" y="139.3">LDM</text>
<text x="285.3" y="139.3">VSS1</text>
<text x="285.3" y="142.1">VSS2</text>
<text x="41.7" y="144.9">IO_L18N_T2_16</text>
<text x="41.8" y="147.8">IO_L19P_T3_16</text>
<text x="258" y="147.8">VDDQ1</text>
<text x="285.3" y="144.9">VSS3</text>
<text x="285.3" y="147.8">VSS4</text>
<text x="33.5" y="150.6">IO_L19N_T3_VREF_16</text>
<text x="41.8" y="153.4">IO_L20P_T3_16</text>
<text x="258" y="150.6">VDDQ2</text>
<text x="258" y="153.4">VDDQ3</text>
<text x="285.3" y="150.6">VSS5</text>
<text x="285.3" y="153.4">VSS6</text>
<text x="34.7" y="161.9">IO_L21N_T3_DQS_16</text>
<text x="34.9" y="159">IO_L21P_T3_DQS_16</text>
<text x="41.7" y="156.2">IO_L20N_T3_16</text>
<text x="258" y="156.2">VDDQ4</text>
<text x="258" y="159">VDDQ5</text>
<text x="258" y="161.9">VDDQ6</text>
<text x="285.3" y="156.2">VSS7</text>
<text x="285.3" y="159">VSS8</text>
<text x="285.3" y="161.9">VSS9</text>
<text x="41.7" y="167.5">IO_L22N_T3_16</text>
<text x="41.8" y="164.7">IO_L22P_T3_16</text>
<text x="258" y="164.7">VDDQ7</text>
<text x="258" y="167.5">VDDQ8</text>
<text x="283.8" y="164.7">VSS10</text>
<text x="283.8" y="167.5">VSS11</text>
<text x="41.7" y="173.1">IO_L23N_T3_16</text>
<text x="41.8" y="170.3">IO_L23P_T3_16</text>
<text x="258" y="170.3">VDDQ9</text>
<text x="283.8" y="170.3">VSS12</text>
<text x="41.7" y="178.8">IO_L24N_T3_16</text>
<text x="41.8" y="176">IO_L24P_T3_16</text>
<text x="258" y="176">NC1</text>
<text x="258" y="178.8">NC2</text>
<text x="283.3" y="178.8">VSSQ2</text>
<text x="283.3" y="176">VSSQ1</text>
<text x="49.4" y="181.6">IO_25_16</text>
<text x="258" y="181.6">NC3</text>
<text x="258" y="184.4">NC4</text>
<text x="283.3" y="184.4">VSSQ4</text>
<text x="283.3" y="181.6">VSSQ3</text>
<text x="283.3" y="187.2">VSSQ5</text>
<text x="283.3" y="190.1">VSSQ6</text>
<text x="258" y="195.7">VREFCA</text>
<text x="283.3" y="192.9">VSSQ7</text>
<text x="283.3" y="195.7">VSSQ8</text>
<text x="283.3" y="198.5">VSSQ9</text>
<text x="258" y="204.2">VREFDQ</text>
<text x="288.3" y="204.2">ZQ</text>
</g>
<g font-size="2">
<text x="45.1" y="2.1">5</text>
<text x="129.7" y="2.1">4</text>
<text x="214.3" y="2.1">3</text>
<text x="298.9" y="2.1">2</text>
<text x="383.4" y="2.1">1</text>
<text x=".7" y="38.1">D</text>
<text x="426.4" y="38.1">D</text>
<text x=".7" y="105.1">C</text>
<text x="426.4" y="105.1">C</text>
<text x=".7" y="172.1">B</text>
<text x="426.4" y="172.1">B</text>
<text x=".7" y="239">A</text>
<text x="426.4" y="239">A</text>
<text x="45.1" y="272.8">5</text>
<text x="129.7" y="272.8">4</text>
<text x="214.3" y="272.8">3</text>
<text x="298.9" y="272.8">2</text>
<text x="383.4" y="272.8">1</text>
</g>
</svg>
